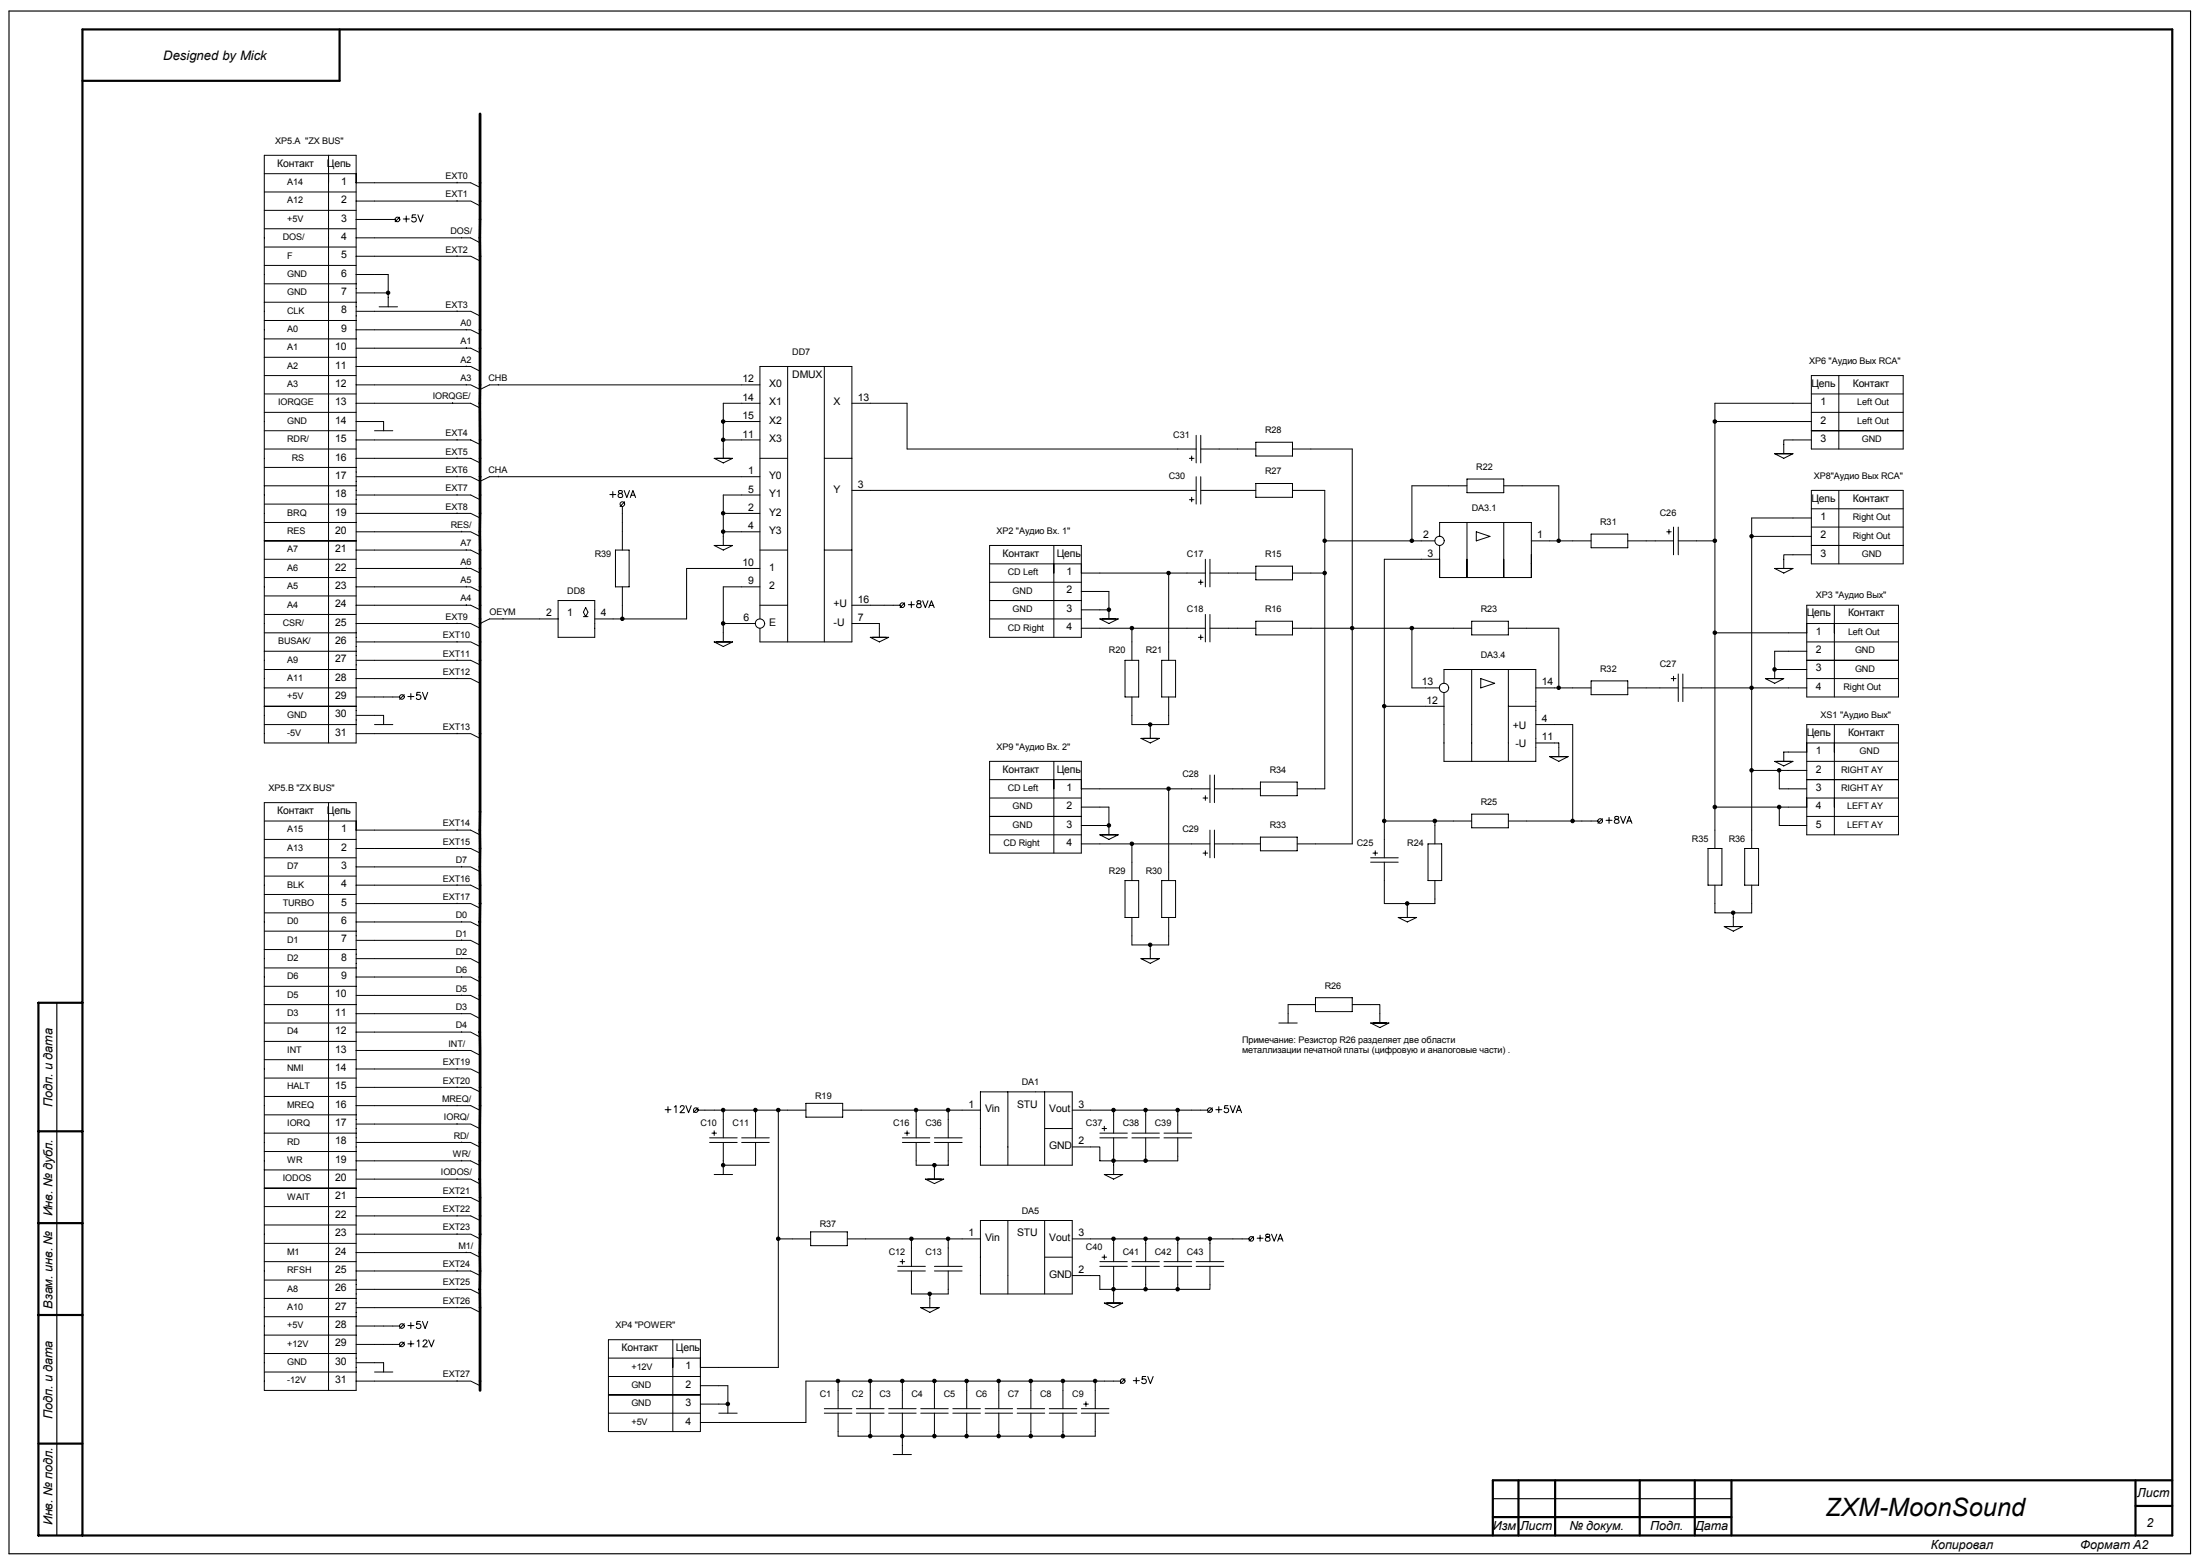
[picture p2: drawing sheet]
<svg xmlns="http://www.w3.org/2000/svg" width="405mm" height="288mm" viewBox="0 0 405 288" stroke-linecap="round" stroke-linejoin="round" font-family="sans-serif">
<g fill="none" stroke="#000" stroke-width=".4">
<path d="M62.5 5.4v9.5h-47.3M15.2 184.6h-8.1v98.1h392.9v-277.3h-384.8v277.3M7.1 208.3h8.1M7.1 225.2h8.1M7.1 242.1h8.1M7.1 265.8h8.1M274.9 279.3h43.9M279.6 272.6v10.1M286.4 272.6v10.1M301.9 272.6v10.1M312.1 272.6v10.1M318.8 272.6v10.1"/>
<path d="M393.2 272.6v10.1M393.2 277.3h6.8M400 272.6h-125.1v10.1"/>
</g>
<path d="M1.7 2h401.7v284.1h-401.7zM10.5 184.6v98.1M274.9 275.9h43.9" fill="none" stroke="#000" stroke-width=".21"/>
<g fill="none" stroke="#000" stroke-width=".18">
<path d="M48.7 28.6h16.9v108.2h-16.9zM48.7 38.7h16.9M48.7 35.3h16.9M48.7 32h16.9M60.5 28.6v108.2M65.6 33.7h21.1l1.7 .8M65.6 37h18.6M73.6 40l-.8 .8M84.2 37h2.5l1.7 .9M84.2 33.5v.2M84.2 36.9v.1M48.7 59h16.9"/>
<path d="M48.7 55.6h16.9M48.7 52.3h16.9M48.7 48.9h16.9M48.7 45.5h16.9M48.7 42.1h16.9M65.6 50.5h5.9v6M65.6 53.9h5.9M65.6 40.4h7.2M65.6 43.8h21.1l1.7 .9M65.6 57.3h18.6M65.6 47.2h18.6M69.8 56.5h3.4"/>
<path d="M84.2 57.3h2.5l1.7 .9M84.2 47.2h2.5l1.7 .8M84.2 47.1v.1M84.2 57.3h.1M85 43.7v.1M48.7 79.3h16.9M48.7 75.9h16.9M48.7 72.5h16.9M48.7 69.2h16.9M48.7 65.8h16.9M48.7 62.4h16.9M65.6 77.6h5v1.7"/>
<path d="M65.6 67.5h21.1l1.7 .8M65.6 64.1h21.1l1.7 .9M65.6 70.9h20.3M65.6 74.3h21.1l1.7 .8M65.6 60.7h20.3M69 79.3h3.3M83.3 74.1v.2M85.9 70.9h.8l1.7 .8 1.7-.8h49.8M85.9 60.7h.8l1.7 .9M85.9 60.6v.1M85.9 64v.1M85.9 67.4v.1"/>
<path d="M85.9 70.8v.1M91.8 70.8v.1M133.2 77.6h6.7M139.9 74.3h-6.7v10.1M145 67.5v50.7M151.8 67.5v50.7M156.9 74.3h10.1v8.4h53.3M315.8 77.6h17.8M333.6 79.3h16.9M333.6 74.3h-17.8v81.9M333.6 69.2h16.9v13.5h-16.9zM333.6 75.9h16.9"/>
<path d="M333.6 72.5h16.9M338.6 69.2v13.5M48.7 99.6h16.9M48.7 82.7h16.9M48.7 89.4h16.9M48.7 96.2h16.9M48.7 92.8h16.9M48.7 86.1h16.9M65.6 94.5h21.1l1.7 .9M65.6 91.1h21.1l1.7 .9M65.6 84.4h21.1l1.7 .8M65.6 81h21.1l1.7 .9"/>
<path d="M65.6 87.8h18.6M65.6 97.9h19.4M84.2 87.8h2.5l1.7 .8 1.7-.8h49.8M84.2 80.9v.1M84.2 84.3v.1M84.2 87.7v.1M84.2 91.1h.1M84.2 94.4v.1M85 97.9h1.7l1.7 .9M85 97.8v.1M91.8 87.7v.1M114.6 93.3v8"/>
<path d="M115 92.4l-.8 .9M131.5 84.4h3.4l-1.7 .8zM133.2 94.5h6.7M133.2 81h6.7M133.2 97.9h6.7M139.9 91.1h-6.7v9.3M139.9 84.4h5.1M151.8 84.4h5.1M156.9 90.3h63.4M219 84.4h.9M219 92h.9M219.4 84v.8"/>
<path d="M219.4 91.6v.8M220.3 80.2v5M220.3 87.8v5M221.1 82.7h10.2M221.1 80.2v5M221.1 87.8v5M221.1 90.3h10.2M231.3 81.4h6.7v2.6h-6.7zM231.3 89h6.7v2.6h-6.7zM238 90.3h6v54.9h-5.1M238 82.7h11v72.7h-10.1M244 99.6h20.2"/>
<path d="M265.1 98.8v-2.6h16.9v7.6M270.1 89.4h-10.1v10.2M270.1 88.2h6.8v2.5h-6.8zM270.1 96.2v10.1M271.9 97.9l2.5 .9-2.5 .8zM276.9 96.2v10.1v-3.3M276.9 89.4h10.1v10.2M282 99.6h11M293 98.3h6.7v2.6h-6.7zM299.7 99.6h8.5M306.9 97.9h.8M307.3 97.5v.8"/>
<path d="M308.2 97v5.1M309 99.6h6.8M309 97v5.1M322.6 98.8h11M326.8 83.5h3.4l-1.7 .9zM333.6 81h-5.1v2.5M333.6 95.4h-11v60.8M333.6 90.3h16.9v13.5h-16.9zM333.6 97h16.9M333.6 93.7h16.9M338.6 90.3v13.5M48.7 119.9h16.9"/>
<path d="M48.7 103h16.9M48.7 116.5h16.9M48.7 109.7h16.9M48.7 113.1h16.9M48.7 106.3h16.9M65.6 111.4h21.1l1.7 .9M65.6 104.7h21.1l1.7 .8M65.6 101.3h21.1l1.7 .8M65.6 118.2h18.6M65.6 114.8h18.6M65.6 108.1h20.3M84.2 118.2h2.5l1.7 .8"/>
<path d="M84.2 114.8h2.5l1.7 .9M84.2 114.7v.1M84.2 118.1v.1M85.9 108.1h.8l1.7 .8M85.9 101.2v.1M85.9 104.6v.1M85.9 107.9v.2M85.9 111.3v.1M92.6 113.9v.1M102.8 114h-12.7l-1.7 .8M102.8 110.6h6.7v6.7h-6.7zM107.4 113.5h.9"/>
<path d="M107.9 111.9l.4 .8-.4 .8-.5-.8zM113.3 101.3h2.6v6.8h-2.6zM114.6 108.1v5.9M131.5 118.2h3.4l-1.7 .8zM131.5 100.4h3.4l-1.7 .9zM133.2 114.8h5.9M139.9 104.7h-13.5v9.3h-16.9M139.9 101.3h5.1M139.9 114v-46.5h17v50.7h-17v-2.5M139.9 108.1h-6.7v10.1M139.9 111.4h5.1M151.8 101.3h5.1"/>
<path d="M156.9 114.8h5v2.5M156.9 111.4h8.8M160.3 117.3h3.3l-1.7 .9zM166.6 111l-.9 .9M182.2 114h16.9M182.2 100.4h16.9v16.9h-16.9zM182.2 107.2h16.9M182.2 110.6h16.9M182.2 103.8h16.9M194.1 100.4v16.9M199.1 108.9h5.1v5.1M199.1 112.3h5.1"/>
<path d="M199.1 115.7h22.9M199.1 105.5h22.9M202.5 114h3.4l-1.7 .8zM208.4 115.7v5.9M215.2 105.5v16.1M220.7 117.3h.8M220.7 107.2h.8M221.1 106.8v.8M221.1 116.9v.9M222 103v5.1M222 113.1v5.1M222.8 115.7h8.5"/>
<path d="M222.8 103v5.1M222.8 113.1v5.1M222.8 105.5h8.5M231.3 104.2h6.7v2.6h-6.7zM231.3 114.4h6.7v2.5h-6.7zM238 115.7h33M238 105.5h6M260 115.7v11h5.1M265.1 103h-10.2v54.9M265.1 100.4v5.9h16.9M271 114.4h6.8v2.5h-6.8zM277.8 115.7h9.2v11"/>
<path d="M282 106.3v-2.5v2.5M315.8 116.5h16.9M326.8 104.7h3.4l-1.7 .8zM332.7 111.4h16.9v16.9h-16.9zM332.7 119.9h-5.9v5M332.7 118.2h16.9M332.7 114.8h16.9M333.6 102.1h-5.1v2.6M333.6 100.4h16.9M337.8 111.4v16.9M48.7 133.4h16.9M48.7 123.3h16.9"/>
<path d="M48.7 126.7h16.9M48.7 130h16.9M65.6 128.3h8M65.6 131.7h5v1.7M65.6 121.6h21.1l1.7 .8M65.6 135.1h18.6M65.6 124.9h18.6M69 133.4h3.3M74.5 127.9l-.9 .9M84.2 135.1h2.5l1.7 .9M84.2 124.9h2.5l1.7 .9M84.2 121.5v.1"/>
<path d="M84.2 124.9h.1M84.2 135v.1M207.2 121.6h2.5v6.7h-2.5zM208.4 128.3v5.1h6.8v-5.1M210.1 136h3.4l-1.7 .8zM211.8 133.4v2.6M213.9 121.6h2.6v6.7h-2.6zM254.9 130h11M265.9 125.8v-2.5h16.9v16.9h-16.9v-12.7M271 123.3v16.9M272.7 124.9l2.5 .9-2.5 .9zM277.8 130h5"/>
<path d="M277.8 123.3v16.9M282.8 133.4h6.8v17.8M282.8 126.7h10.2M282.8 136.8h4.2v2.5M285.4 139.3h3.4l-1.8 .9zM293 125.4h6.7v2.5h-6.7zM299.7 126.7h9.3M307.7 124.9h.9M308.2 124.5v.9M309 124.1v5.1M309.9 126.7h22.8M309.9 124.1v5.1"/>
<path d="M325.1 124.9h3.4l-1.7 .9zM326.8 123.3h5.9M332.7 133.4h16.9v20.3h-16.9zM332.7 138.5h-4.2v1.7M332.7 121.6h16.9M332.7 136.8h16.9M332.7 124.9h16.9M337.8 133.4v20.3M48.7 151.2h16.9M48.7 157.9h16.9M48.7 147.8h16.9v108.2h-16.9zM48.7 154.6h16.9"/>
<path d="M60.5 147.8v108.2M65.6 156.2h21.1l1.7 .9M65.6 152.8h21.1l1.7 .9M65.6 159.6h19.4M84.2 152.8h.1M84.2 156.1v.1M85 159.6h1.7l1.7 .9M85 159.5v.1M182.2 140.2h16.9v16.9h-16.9zM182.2 153.7h16.9M182.2 146.9h16.9M182.2 150.3h16.9"/>
<path d="M182.2 143.6h16.9M194.1 140.2v16.9M199.1 148.6h5.1v5.1M199.1 152h5.1M199.1 145.2h23.7M199.1 155.4h23.7M202.5 153.7h3.4l-1.7 .9zM208.4 155.4v6.7M215.2 145.2v16.9M221.5 146.9h.9M221.5 157.1h.9M222 146.5v.9"/>
<path d="M222 156.7v.8M222.8 142.7v5.1M222.8 152.8v5.1M223.6 145.2h8.5M223.6 155.4h8.5M223.6 142.7v5.1M223.6 152.8v5.1M232.1 144h6.8v2.5h-6.8zM232.1 154.1h6.8v2.6h-6.8zM252.4 158.7h5.1M252.4 157.9h5.1M252.8 157.1h.9"/>
<path d="M253.2 156.7v.8M254.9 151.2h9.3v4.2M254.9 158.7v7.7h9.3v-4.3M263 155.4h2.5v6.7h-2.5zM264.2 151.2h6.8M271 149.9h6.8v2.5h-6.8zM277.8 151.2h16.4M295.1 150.7l-.9 .9M314.5 156.2h2.6v6.8h-2.6zM315.8 148.6h16.9M321.3 156.2h2.5v6.8h-2.5zM322.6 141.9h10.1"/>
<path d="M326.8 140.2h3.4l-1.7 .8zM327.6 141.9v3.3h5.1M327.6 148.6v3.4h5.1M332.7 140.2h16.9M332.7 146.9h16.9M332.7 150.3h16.9M332.7 143.6h16.9M48.7 168.1h16.9M48.7 178.2h16.9M48.7 174.8h16.9M48.7 171.4h16.9M48.7 164.7h16.9"/>
<path d="M48.7 161.3h16.9M65.6 173.1h21.1l1.7 .9M65.6 163h21.1l1.7 .9M65.6 179.9h19.4M65.6 176.5h19.4M65.6 169.8h19.4M65.6 166.4h18.6M84.2 166.4h2.5l1.7 .8M84.2 162.9v.1M84.2 166.3v.1M85 179.9h1.7l1.7 .9M85 176.5h1.7l1.7 .9"/>
<path d="M85 169.8h1.7l1.7 .8M85 169.7v.1M85 173v.1M85 176.4v.1M85 179.8v.1M207.2 162.1h2.5v6.8h-2.5zM208.4 168.9v5.1h6.8v-5.1M210.1 176.5h3.4l-1.7 .9zM211.8 174v2.5M213.9 162.1h2.6v6.8h-2.6zM257.5 168.9h3.4l-1.7 .9zM259.2 166.4v2.5"/>
<path d="M315.8 163v5.1h6.8v-5.1M317.5 170.6h3.4l-1.7 .8zM319.2 168.1v2.5M48.7 185h16.9M48.7 188.4h16.9M48.7 198.5h16.9M48.7 195.1h16.9M48.7 191.7h16.9M48.7 181.6h16.9M65.6 183.3h21.1l1.7 .8M65.6 196.8h18.6M65.6 190h19.4"/>
<path d="M65.6 186.6h19.4M84.2 196.8h2.5l1.7 .9M84.2 193.4h-18.6M84.2 193.4h2.5l1.7 .9M84.2 196.7v.1M85 190h1.7l1.7 .9M85 186.6h1.7l1.7 .9M85 183.2v.1M85 186.6h.1M85 190h.1M235.5 188.4h3.4M242.2 185h-5v3.4"/>
<path d="M242.2 183.7h6.8v2.6h-6.8zM249 185h5.1v3.4M252.4 188.4h3.4l-1.7 .8zM48.7 208.6h16.9M48.7 218.8h16.9M48.7 215.4h16.9M48.7 212h16.9M48.7 205.3h16.9M48.7 201.9h16.9M65.6 213.7h21.1l1.7 .9M65.6 210.4h21.1l1.7 .8M65.6 203.6h21.1l1.7 .8"/>
<path d="M65.6 200.2h21.1l1.7 .9M65.6 217.1h18.6M65.6 207h18.6M84.2 217.1h2.5l1.7 .9M84.2 207h2.5l1.7 .8M84.2 200.1v.1M84.2 203.5v.1M84.2 206.9v.1M84.2 217v.1M85 210.3v.1M85 213.6v.1M128.6 204.4h19.8"/>
<path d="M128.6 204l-.9 .8M130.7 210.4h5M130.7 209.5h5M131.1 208.6h.8M131.5 216.3h3.4M131.5 208.2v.9M133.2 204.4v5.1M133.2 210.4v5.9M136.6 210.4h5.1M136.6 209.5h5.1M139.1 204.4v5.1M139.1 210.4v4.1h-5.9"/>
<path d="M143.3 204.4v47.4h-14.3M148.4 203.2h6.8v2.5h-6.8zM155.2 204.4h25.3M166.2 210.4h5M166.2 209.5h5M166.6 208.6h.9M167 208.2v.9M168.7 204.4v5.1M168.7 210.4v4.1h5.9v-4.1M170.4 217.1h3.4l-1.7 .8zM172.1 210.4h5.1M172.1 214.5v2.6"/>
<path d="M172.1 209.5h5.1M174.6 204.4v5.1M180.5 201h16.9v13.5h-16.9zM185.6 201v13.5M192.4 207.8h5M192.4 201v13.5M197.4 204.4h25M202.5 209.5h5.1M202.5 208.6h5.1M202.9 207.8h.9M203.4 216.3h3.3l-1.6 .8zM203.4 207.4v.8"/>
<path d="M205.1 204.4v4.2M205.1 209.5v6.8M208.4 209.5h5.1M208.4 208.6h5.1M211 204.4v4.2M211 209.5v4.2M214.3 209.5h5.1M214.3 208.6h5.1M216.9 209.5v4.2h-14.4v-2.5h-5.1M216.9 204.4v4.2M223.3 204l-.9 .8M48.7 232.3h16.9"/>
<path d="M48.7 239.1h16.9M48.7 235.7h16.9M48.7 228.9h16.9M48.7 225.6h16.9M48.7 222.2h16.9M65.6 234h21.1l1.7 .9M65.6 230.6h21.1l1.7 .9M65.6 223.9h21.1l1.7 .8M65.6 220.5h21.1l1.7 .8M65.6 237.4h18.6M65.6 227.2h18.6M84.2 237.4h2.5l1.7 .9"/>
<path d="M84.2 227.2h2.5l1.7 .9M84.2 220.4v.1M84.2 223.8v.1M84.2 227.2h.1M84.2 233.9v.1M84.2 237.3v.1M85.9 230.5v.1M143.3 228.1h6M149.3 226.8h6.7v2.6h-6.7zM156 228.1h24.5M165.3 234h5.1M165.3 233.2h5.1"/>
<path d="M165.7 232.3h.9M166.2 231.9v.8M167.8 228.1v5.1M167.8 234v4.3h3.4M172.1 234h5.1M172.1 233.2h5.1M174.6 234v4.3h-3.4v2.5M174.6 228.1v5.1M180.5 224.7h16.9v13.6h-16.9zM185.6 224.7v13.6M192.4 231.5h5M192.4 224.7v13.6"/>
<path d="M197.4 234.9h5.1v2.5h8.5M197.4 228.1h32.6M202.5 233.2h5.1M202.5 232.3h5.1M202.9 231.5h.9M203.4 239.9h3.3l-1.6 .9zM203.4 231.1v.8M205.1 228.1v4.2M205.1 233.2v6.7M208.4 233.2h5.1M208.4 232.3h5.1M211 228.1v4.2"/>
<path d="M211 233.2v4.2M214.3 233.2h5.1M214.3 232.3h5.1M216.9 228.1v4.2M216.9 233.2v4.2M220.3 233.2h5M220.3 232.3h5M222.8 233.2v4.2h-11.8M222.8 228.1v4.2M230.8 227.7l-.8 .8M48.7 252.6h16.9M48.7 249.2h16.9"/>
<path d="M48.7 245.8h16.9M48.7 242.4h16.9M65.6 250.9h5v1.7M65.6 247.5h8M65.6 244.2h8M65.6 254.3h18.6M65.6 240.8h18.6M69 252.6h3.3M74.5 247.1l-.9 .9M74.5 243.7l-.9 .9M84.2 254.3h2.5l1.7 .8M84.2 240.8h2.5l1.7 .8"/>
<path d="M84.2 240.7v.1M84.2 254.2v.1M112 246.7h17v16.9h-17zM112 256.8h17M112 250.1h17M112 253.4h17M123.9 246.7v16.9M129 258.5h5M129 255.1h5v5.1M151.8 259.4h5.1M154.3 254.3v5.1M157.7 259.4h5.1"/>
<path d="M160.3 254.3v5.1M163.6 259.4h5.1M166.2 254.3v5.1M169.6 240.8h3.3l-1.7 .8zM169.6 259.4h5M172.1 254.3v5.1M175.5 259.4h5M178 254.3v5.1M181.4 259.4h5.1M183.9 254.3v5.1M187.3 259.4h5.1M189.8 254.3v5.1"/>
<path d="M193.2 259.4h5.1M195.7 254.3v5.1M199.1 259.4h5.1M199.5 258.5h.9M200 258.1v.9M201.7 254.3v5.1M206.3 254.3h-57.9v7.6h-19.4M207.2 253.9l-.9 .8M112 260.2h17M132.4 260.2h3.3M151.8 260.2h5.1M154.3 260.2v4.2h47.4v-4.2"/>
<path d="M157.7 260.2h5.1M160.3 260.2v4.2M163.6 260.2h5.1M164.5 267.8h3.3M166.2 260.2v7.6M169.6 260.2h5M172.1 260.2v4.2M175.5 260.2h5M178 260.2v4.2M181.4 260.2h5.1M183.9 260.2v4.2M187.3 260.2h5.1"/>
<path d="M189.8 260.2v4.2M193.2 260.2h5.1M195.7 260.2v4.2M199.1 260.2h5.1"/>
<circle cx="73.2" cy="40.4" r=".43"/>
<circle cx="114.6" cy="92.8" r=".43"/>
<circle cx="265.1" cy="99.6" r=".86"/>
<circle cx="139.9" cy="114.8" r=".86"/>
<circle cx="166.2" cy="111.4" r=".43"/>
<circle cx="74" cy="128.3" r=".43"/>
<circle cx="265.9" cy="126.7" r=".86"/>
<circle cx="294.7" cy="151.2" r=".43"/>
<circle cx="128.1" cy="204.4" r=".42"/>
<circle cx="222.8" cy="204.4" r=".43"/>
<circle cx="230.4" cy="228.1" r=".43"/>
<circle cx="74" cy="247.5" r=".44"/>
<circle cx="74" cy="244.1" r=".43"/>
<circle cx="206.7" cy="254.3" r=".43"/>
</g>
<g fill="#000" stroke="#000" stroke-width=".18">
<circle cx="71.5" cy="53.9" r=".32"/>
<circle cx="133.2" cy="77.6" r=".32"/>
<circle cx="315.8" cy="77.6" r=".33"/>
<circle cx="133.2" cy="94.5" r=".32"/>
<circle cx="133.2" cy="81" r=".32"/>
<circle cx="133.2" cy="97.9" r=".32"/>
<circle cx="243.9" cy="99.6" r=".32"/>
<circle cx="260" cy="99.6" r=".33"/>
<circle cx="287" cy="99.6" r=".32"/>
<circle cx="315.8" cy="99.6" r=".33"/>
<circle cx="322.5" cy="98.7" r=".32"/>
<circle cx="114.6" cy="113.9" r=".33"/>
<circle cx="133.2" cy="114.8" r=".32"/>
<circle cx="204.2" cy="112.3" r=".33"/>
<circle cx="208.4" cy="115.6" r=".33"/>
<circle cx="215.2" cy="105.5" r=".32"/>
<circle cx="243.9" cy="105.5" r=".32"/>
<circle cx="249" cy="115.6" r=".32"/>
<circle cx="260" cy="115.6" r=".33"/>
<circle cx="315.8" cy="116.5" r=".33"/>
<circle cx="211.8" cy="133.4" r=".32"/>
<circle cx="254.9" cy="130" r=".32"/>
<circle cx="287" cy="126.6" r=".32"/>
<circle cx="322.5" cy="126.6" r=".32"/>
<circle cx="326.8" cy="123.3" r=".33"/>
<circle cx="204.2" cy="152" r=".33"/>
<circle cx="208.4" cy="155.4" r=".33"/>
<circle cx="215.2" cy="145.2" r=".32"/>
<circle cx="254.9" cy="151.2" r=".32"/>
<circle cx="264.2" cy="151.2" r=".33"/>
<circle cx="289.6" cy="151.2" r=".33"/>
<circle cx="315.8" cy="148.6" r=".33"/>
<circle cx="322.5" cy="141.8" r=".32"/>
<circle cx="327.6" cy="148.6" r=".33"/>
<circle cx="327.6" cy="141.8" r=".32"/>
<circle cx="211.8" cy="174" r=".32"/>
<circle cx="259.1" cy="166.4" r=".32"/>
<circle cx="319.2" cy="168.1" r=".32"/>
<circle cx="133.2" cy="204.4" r=".32"/>
<circle cx="133.2" cy="214.5" r=".32"/>
<circle cx="139.1" cy="204.4" r=".33"/>
<circle cx="143.3" cy="204.4" r=".33"/>
<circle cx="168.7" cy="204.4" r=".33"/>
<circle cx="172.1" cy="214.5" r=".33"/>
<circle cx="174.6" cy="204.4" r=".33"/>
<circle cx="205" cy="204.4" r=".33"/>
<circle cx="205" cy="213.7" r=".32"/>
<circle cx="210.9" cy="204.4" r=".33"/>
<circle cx="210.9" cy="213.7" r=".32"/>
<circle cx="216.8" cy="204.4" r=".33"/>
<circle cx="143.3" cy="228.1" r=".33"/>
<circle cx="167.8" cy="228.1" r=".33"/>
<circle cx="171.2" cy="238.2" r=".32"/>
<circle cx="174.6" cy="228.1" r=".32"/>
<circle cx="205" cy="237.4" r=".32"/>
<circle cx="205" cy="228.1" r=".32"/>
<circle cx="210.9" cy="237.4" r=".32"/>
<circle cx="210.9" cy="228.1" r=".32"/>
<circle cx="216.9" cy="237.4" r=".32"/>
<circle cx="216.9" cy="228.1" r=".32"/>
<circle cx="222.8" cy="228.1" r=".33"/>
<circle cx="134" cy="258.5" r=".33"/>
<circle cx="154.3" cy="254.3" r=".33"/>
<circle cx="160.2" cy="254.3" r=".33"/>
<circle cx="166.2" cy="254.3" r=".33"/>
<circle cx="172.1" cy="254.3" r=".33"/>
<circle cx="178" cy="254.3" r=".32"/>
<circle cx="183.9" cy="254.3" r=".32"/>
<circle cx="189.8" cy="254.3" r=".33"/>
<circle cx="195.7" cy="254.3" r=".33"/>
<circle cx="201.7" cy="254.3" r=".32"/>
<circle cx="160.2" cy="264.4" r=".33"/>
<circle cx="166.2" cy="264.4" r=".33"/>
<circle cx="172.1" cy="264.4" r=".33"/>
<circle cx="178" cy="264.4" r=".32"/>
<circle cx="183.9" cy="264.4" r=".32"/>
<circle cx="189.8" cy="264.4" r=".33"/>
<circle cx="195.7" cy="264.4" r=".33"/>
</g>
<g fill="none" stroke="#000" stroke-width=".19">
<path d="M74.8 39.8v1.1M76.5 39.6h-.6v.5a.46 .46 0 0 1 .7 0 .46 .46 0 0 1-.1 .7 .46 .46 0 0 1-.7-.2M76.9 39.6l.5 1.3 .5-1.3M74.3 40.3h1.1M112.3 91.1h1.1M112.8 90.5v1.1M113.9 90.4v.4l.6 .1 .2 .3a.44 .44 0 0 1-.4 .4 .44 .44 0 0 1-.5-.2l.1-.3 .6-.3 .1-.3a.45 .45 0 0 0-.7-.1zM114.9 90.3l.5 1.3 .5-1.3M116.1 91.6l.5-1.3 .4 1.3M116.3 91.2h.6M167.3 111.3h1.1M167.8 110.8v1.1"/>
<path d="M168.9 110.7v.3l.6 .2 .1 .3a.44 .44 0 0 1-.3 .4 .44 .44 0 0 1-.5-.2l.2-.5 .5-.2 .1-.1-.1-.2zM169.9 110.6l.5 1.3 .5-1.3M171 111.9l.5-1.3 .5 1.3M171.2 111.5h.6M75.1 128.2h1.1M75.7 127.7v1.1M77.4 127.5h-.6l-.1 .6a.45 .45 0 0 1 .7-.1 .45 .45 0 0 1-.1 .7 .45 .45 0 0 1-.6-.2M77.8 127.5l.5 1.3 .5-1.3M295.7 151h1.1M296.3 150.5v1.1M297.4 150.4v.3l.4 .2a.36 .36 0 0 1 .3 .3 .36 .36 0 0 1-.3 .4l-.4-.1-.1-.1a.66 .66 0 0 1 .7-.7l.1-.2a.48 .48 0 0 0-.7-.1zM298.4 150.3l.5 1.3 .5-1.3"/>
<path d="M299.5 151.6l.5-1.3 .5 1.3M299.7 151.2h.6M122.5 204.3h1.1M123 203.8v1.1M124.2 203.8l.3-.2v1.3M125.3 203.9l.2-.3h.4l.1 .2-.2 .5-.6 .6h.9M126.3 203.6l.5 1.3 .5-1.3M223.9 204.3h1.1M224.4 203.8v1.1M226.1 203.6h-.6v.5a.45 .45 0 0 1 .7 0 .45 .45 0 0 1-.1 .7 .45 .45 0 0 1-.7-.2M226.5 203.6l.5 1.3 .5-1.3M227.7 204.9l.4-1.3 .5 1.3"/>
<path d="M227.8 204.4h.7M231.5 228h1.1M232 227.4v1.1M233.1 227.3v.4l.6 .2 .2 .2a.41 .41 0 0 1-.6 .4 .41 .41 0 0 1-.1-.6l.6-.2v-.3a.48 .48 0 0 0-.7-.1zM234.2 227.2l.4 1.3 .5-1.3M235.3 228.5l.5-1.3 .4 1.3M235.5 228.1h.6M75.1 244.1h1.1M75.1 247.4h1.1M75.7 243.5v1.1M75.7 246.9v1.1M76.8 247l.3-.3v1.3"/>
<path d="M77.4 243.3h-.6l-.1 .6a.45 .45 0 0 1 .7-.1 .45 .45 0 0 1-.1 .7 .45 .45 0 0 1-.6-.1M77.8 243.3l.5 1.3 .5-1.3M77.9 247l.3-.3h.2l.2 .3-.1 .4-.6 .6h.8M78.9 246.7l.5 1.3 .5-1.3M208.7 254.2h1.1M209.2 253.7v1.1M211 253.4h-.6l-.1 .6a.46 .46 0 0 1 .7 0 .46 .46 0 0 1-.1 .7 .46 .46 0 0 1-.7-.2M211.4 253.4l.4 1.4 .6-1.4"/>
</g>
<path d="M88.4 21v235" fill="none" stroke="#000" stroke-width=".51"/>
<text font-size="4.7" x="336.2" y="279.2">ZXM-MoonSound</text>
<text font-size="2.4" x="30.1" y="11.1">Designed by Mick</text>
<g font-size="2.3">
<text x="9.6" y="203.8" transform="rotate(-90 9.6 203.8)">Подп. и дата</text>
<text x="9.6" y="224" transform="rotate(-90 9.6 224)">Инв. № дубл.</text>
<text x="9.6" y="241" transform="rotate(-90 9.6 241)">Взам. инв. №</text>
<text x="9.6" y="261.3" transform="rotate(-90 9.6 261.3)">Подп. и дата</text>
<text x="393.6" y="275.7">Лист</text>
<text x="9.6" y="280.9" transform="rotate(-90 9.6 280.9)">Инв. № подл.</text>
<text x="274.9" y="281.7">Изм</text>
<text x="279.9" y="281.7">Лист</text>
<text x="289" y="281.7">№ докум.</text>
<text x="303.9" y="281.7">Подп.</text>
<text x="312.2" y="281.7">Дата</text>
<text x="395.3" y="281.1">2</text>
<text x="355.6" y="285.2">Копировал</text>
<text x="383.1" y="285.2">Формат A2</text>
</g>
<g font-size="1.9">
<text x="51.1" y="30.7">Контакт</text>
<text x="60.2" y="30.7">Цепь</text>
<text x="62.8" y="34">1</text>
<text x="62.8" y="40.8">3</text>
<text x="62.8" y="37.4">2</text>
<text x="62.8" y="44.2">4</text>
<text x="62.8" y="47.6">5</text>
<text x="62.8" y="50.9">6</text>
<text x="62.8" y="54.3">7</text>
<text x="62.8" y="57.7">8</text>
<text x="61.8" y="64.5">10</text>
<text x="62.8" y="61.1">9</text>
<text x="61.8" y="71.2">12</text>
<text x="61.8" y="67.9">11</text>
<text x="136.7" y="70.4">12</text>
<text x="141.7" y="71.2">X0</text>
<text x="145.9" y="69.6">DMUX</text>
<text x="333.6" y="71.2">Цепь</text>
<text x="341.2" y="71.2">Контакт</text>
<text x="61.8" y="74.6">13</text>
<text x="61.8" y="78">14</text>
<text x="136.7" y="73.8">14</text>
<text x="136.7" y="77.2">15</text>
<text x="141.7" y="78">X2</text>
<text x="141.7" y="74.6">X1</text>
<text x="153.5" y="74.6">X</text>
<text x="158" y="73.8">13</text>
<text x="335.2" y="78">2</text>
<text x="335.2" y="74.6">1</text>
<text x="61.8" y="81.4">15</text>
<text x="136.7" y="80.6">11</text>
<text x="141.7" y="81.4">X3</text>
<text x="335.2" y="81.4">3</text>
<text x="61.8" y="84.8">16</text>
<text x="61.8" y="88.2">17</text>
<text x="137.8" y="87.3">1</text>
<text x="141.7" y="88.2">Y0</text>
<text x="158" y="89.8">3</text>
<text x="61.8" y="91.5">18</text>
<text x="61.8" y="94.9">19</text>
<text x="137.8" y="94.1">2</text>
<text x="137.8" y="90.7">5</text>
<text x="141.7" y="94.9">Y2</text>
<text x="141.7" y="91.5">Y1</text>
<text x="153.5" y="90.7">Y</text>
<text x="333.6" y="92.4">Цепь</text>
<text x="335.2" y="95.8">1</text>
<text x="341.2" y="92.4">Контакт</text>
<text x="61.8" y="101.7">21</text>
<text x="61.8" y="98.3">20</text>
<text x="137.8" y="97.5">4</text>
<text x="141.7" y="98.3">Y3</text>
<text x="262.1" y="99.1">2</text>
<text x="283.1" y="99.1">1</text>
<text x="335.2" y="99.1">2</text>
<text x="61.8" y="105.1">22</text>
<text x="136.7" y="104.2">10</text>
<text x="137.8" y="107.6">9</text>
<text x="141.7" y="105.1">1</text>
<text x="184.6" y="102.5">Контакт</text>
<text x="194.6" y="102.5">Цепь</text>
<text x="196.4" y="105.9">1</text>
<text x="262.9" y="102.5">3</text>
<text x="335.2" y="102.5">3</text>
<text x="61.8" y="111.8">24</text>
<text x="61.8" y="108.4">23</text>
<text x="100.6" y="113.5">2</text>
<text x="104.5" y="113.5">1</text>
<text x="110.6" y="113.5">4</text>
<text x="141.7" y="108.4">2</text>
<text x="153.5" y="111.8">+U</text>
<text x="158" y="111">16</text>
<text x="196.4" y="109.3">2</text>
<text x="196.4" y="112.7">3</text>
<text x="332.7" y="113.5">Цепь</text>
<text x="340.3" y="113.5">Контакт</text>
<text x="61.8" y="118.6">26</text>
<text x="61.8" y="115.2">25</text>
<text x="136.9" y="114.4">6</text>
<text x="141.7" y="115.2">E</text>
<text x="153.5" y="115.2">-U</text>
<text x="158" y="114.4">7</text>
<text x="196.4" y="116.1">4</text>
<text x="334.4" y="116.9">1</text>
<text x="61.8" y="122">27</text>
<text x="61.8" y="125.3">28</text>
<text x="334.4" y="120.3">2</text>
<text x="334.4" y="123.6">3</text>
<text x="61.8" y="128.7">29</text>
<text x="261.8" y="126.2">13</text>
<text x="262.7" y="129.6">12</text>
<text x="283.9" y="126.2">14</text>
<text x="334.4" y="127">4</text>
<text x="61.8" y="132.1">30</text>
<text x="61.8" y="135.5">31</text>
<text x="278.6" y="134.2">+U</text>
<text x="279" y="137.6">-U</text>
<text x="283.9" y="136.3">11</text>
<text x="283.9" y="133">4</text>
<text x="332.7" y="135.5">Цепь</text>
<text x="340.3" y="135.5">Контакт</text>
<text x="184.6" y="142.3">Контакт</text>
<text x="194.6" y="142.3">Цепь</text>
<text x="334.4" y="138.9">1</text>
<text x="334.4" y="142.3">2</text>
<text x="51.1" y="149.9">Контакт</text>
<text x="60.2" y="149.9">Цепь</text>
<text x="196.4" y="149">2</text>
<text x="196.4" y="145.6">1</text>
<text x="334.4" y="149">4</text>
<text x="334.4" y="145.6">3</text>
<text x="62.8" y="153.2">1</text>
<text x="196.4" y="155.8">4</text>
<text x="196.4" y="152.4">3</text>
<text x="334.4" y="152.4">5</text>
<text x="62.8" y="160">3</text>
<text x="62.8" y="156.6">2</text>
<text x="62.8" y="163.4">4</text>
<text x="62.8" y="166.8">5</text>
<text x="62.8" y="170.2">6</text>
<text x="62.8" y="173.5">7</text>
<text x="62.8" y="176.9">8</text>
<text x="61.8" y="183.7">10</text>
<text x="62.8" y="180.3">9</text>
<text x="61.8" y="190.4">12</text>
<text x="61.8" y="187">11</text>
<text x="61.8" y="193.8">13</text>
<text x="61.8" y="197.2">14</text>
<text x="61.8" y="200.6">15</text>
<text x="61.8" y="204">16</text>
<text x="178.4" y="204">1</text>
<text x="187.3" y="204">STU</text>
<text x="198.6" y="204">3</text>
<text x="61.8" y="207.3">17</text>
<text x="181.4" y="204.8">Vin</text>
<text x="193.2" y="204.8">Vout</text>
<text x="61.8" y="210.7">18</text>
<text x="61.8" y="214.1">19</text>
<text x="193.2" y="211.6">GND</text>
<text x="198.6" y="210.7">2</text>
<text x="61.8" y="220.9">21</text>
<text x="61.8" y="217.5">20</text>
<text x="61.8" y="227.6">23</text>
<text x="61.8" y="224.3">22</text>
<text x="178.4" y="227.6">1</text>
<text x="187.3" y="227.6">STU</text>
<text x="198.6" y="227.6">3</text>
<text x="61.8" y="231">24</text>
<text x="181.4" y="228.5">Vin</text>
<text x="193.2" y="228.5">Vout</text>
<text x="61.8" y="237.8">26</text>
<text x="61.8" y="234.4">25</text>
<text x="193.2" y="235.2">GND</text>
<text x="198.6" y="234.4">2</text>
<text x="61.8" y="241.2">27</text>
<text x="61.8" y="244.6">28</text>
<text x="61.8" y="251.3">30</text>
<text x="61.8" y="247.9">29</text>
<text x="114.5" y="248.7">Контакт</text>
<text x="124.4" y="248.7">Цепь</text>
<text x="61.8" y="254.7">31</text>
<text x="126.2" y="255.5">2</text>
<text x="126.2" y="252.2">1</text>
<text x="126.2" y="262.3">4</text>
<text x="126.2" y="258.9">3</text>
</g>
<g font-size="1.7">
<text x="50.7" y="26.5">XP5.A &quot;ZX BUS&quot;</text>
<text x="52.9" y="34.1">A14</text>
<text x="82" y="33">EXT0</text>
<text x="52.9" y="40.8">+5V</text>
<text x="52.9" y="37.5">A12</text>
<text x="82" y="36.4">EXT1</text>
<text x="52.1" y="44.2">DOS/</text>
<text x="52.9" y="47.6">F</text>
<text x="82" y="46.5">EXT2</text>
<text x="82.9" y="43.1">DOS/</text>
<text x="52.9" y="51">GND</text>
<text x="52.9" y="54.4">GND</text>
<text x="52.9" y="57.7">CLK</text>
<text x="82" y="56.6">EXT3</text>
<text x="52.9" y="64.5">A1</text>
<text x="52.9" y="61.1">A0</text>
<text x="84.8" y="63.4">A1</text>
<text x="84.8" y="60">A0</text>
<text x="145.9" y="65.4">DD7</text>
<text x="52.9" y="71.3">A3</text>
<text x="52.9" y="67.9">A2</text>
<text x="84.8" y="66.8">A2</text>
<text x="84.8" y="70.2">A3</text>
<text x="90" y="70.2">CHB</text>
<text x="333.1" y="67.1">XP6 &quot;Аудио Вых RCA&quot;</text>
<text x="51.2" y="74.6">IORQGE</text>
<text x="79.7" y="73.6">IORQGE/</text>
<text x="342" y="74.6">Left Out</text>
<text x="52.9" y="81.4">RDR/</text>
<text x="52.9" y="78">GND</text>
<text x="82" y="83.7">EXT5</text>
<text x="82" y="80.3">EXT4</text>
<text x="216.1" y="80.6">C31</text>
<text x="233" y="79.7">R28</text>
<text x="342" y="78">Left Out</text>
<text x="342.8" y="81.4">GND</text>
<text x="53.7" y="84.8">RS</text>
<text x="82" y="87.1">EXT6</text>
<text x="90" y="87.1">CHA</text>
<text x="215.2" y="88.2">C30</text>
<text x="233" y="87.3">R27</text>
<text x="271.9" y="86.5">R22</text>
<text x="334" y="88.2">XP8&quot;Аудио Вых RCA&quot;</text>
<text x="52.9" y="95">BRQ</text>
<text x="82" y="93.8">EXT8</text>
<text x="82" y="90.4">EXT7</text>
<text x="271" y="94.1">DA3.1</text>
<text x="305.7" y="95">C26</text>
<text x="341.2" y="95.8">Right Out</text>
<text x="52.9" y="101.7">A7</text>
<text x="52.9" y="98.3">RES</text>
<text x="83" y="97.2">RES/</text>
<text x="84.8" y="100.6">A7</text>
<text x="183.5" y="98.3">XP2 &quot;Аудио Вх. 1&quot;</text>
<text x="294.7" y="96.6">R31</text>
<text x="341.2" y="99.2">Right Out</text>
<text x="52.9" y="105.1">A6</text>
<text x="84.8" y="104">A6</text>
<text x="84.8" y="107.4">A5</text>
<text x="109.5" y="102.5">R39</text>
<text x="185.6" y="105.9">CD Left</text>
<text x="218.6" y="102.5">C17</text>
<text x="233" y="102.5">R15</text>
<text x="342.8" y="102.5">GND</text>
<text x="52.9" y="111.9">A4</text>
<text x="52.9" y="108.5">A5</text>
<text x="84.8" y="110.7">A4</text>
<text x="90.1" y="113.3">OEYM</text>
<text x="104.5" y="109.3">DD8</text>
<text x="186.5" y="112.7">GND</text>
<text x="186.5" y="109.3">GND</text>
<text x="218.6" y="112.7">C18</text>
<text x="233" y="112.7">R16</text>
<text x="272.7" y="112.7">R23</text>
<text x="334.4" y="110.2">XP3 &quot;Аудио Вых&quot;</text>
<text x="51.2" y="118.6">BUSAK/</text>
<text x="52.1" y="115.2">CSR/</text>
<text x="81.6" y="117.5">EXT10</text>
<text x="82" y="114.1">EXT9</text>
<text x="185.6" y="116.1">CD Right</text>
<text x="340.3" y="116.9">Left Out</text>
<text x="52.9" y="122">A9</text>
<text x="52.9" y="125.4">A11</text>
<text x="81.6" y="124.2">EXT12</text>
<text x="81.6" y="120.9">EXT11</text>
<text x="204.2" y="120.3">R20</text>
<text x="211" y="120.3">R21</text>
<text x="272.7" y="121.1">DA3.4</text>
<text x="294.7" y="123.7">R32</text>
<text x="305.7" y="122.9">C27</text>
<text x="341.6" y="123.7">GND</text>
<text x="341.6" y="120.3">GND</text>
<text x="52.9" y="128.8">+5V</text>
<text x="339.5" y="127.1">Right Out</text>
<text x="52.9" y="132.1">GND</text>
<text x="52.9" y="135.5">-5V</text>
<text x="81.6" y="134.4">EXT13</text>
<text x="335.3" y="132.1">XS1 &quot;Аудио Вых&quot;</text>
<text x="183.5" y="138">XP9 &quot;Аудио Вх. 2&quot;</text>
<text x="217.7" y="143.1">C28</text>
<text x="233.8" y="142.3">R34</text>
<text x="339" y="142.3">RIGHT AY</text>
<text x="342.4" y="138.9">GND</text>
<text x="49.5" y="145.7">XP5.B &quot;ZX BUS&quot;</text>
<text x="185.6" y="145.7">CD Left</text>
<text x="186.5" y="149">GND</text>
<text x="272.7" y="148.2">R25</text>
<text x="339" y="145.7">RIGHT AY</text>
<text x="340.2" y="149">LEFT AY</text>
<text x="52.9" y="153.3">A15</text>
<text x="81.6" y="155.5">EXT15</text>
<text x="81.6" y="152.1">EXT14</text>
<text x="184.8" y="155.8">CD Right</text>
<text x="186.5" y="152.4">GND</text>
<text x="217.7" y="153.3">C29</text>
<text x="233.8" y="152.4">R33</text>
<text x="249.9" y="155.8">C25</text>
<text x="259.2" y="155.8">R24</text>
<text x="311.6" y="155">R35</text>
<text x="318.3" y="155">R36</text>
<text x="340.2" y="152.4">LEFT AY</text>
<text x="52.9" y="160">D7</text>
<text x="52.9" y="156.7">A13</text>
<text x="83.9" y="158.9">D7</text>
<text x="204.2" y="160.9">R29</text>
<text x="211" y="160.9">R30</text>
<text x="52.1" y="166.8">TURBO</text>
<text x="52.9" y="163.4">BLK</text>
<text x="81.6" y="165.7">EXT17</text>
<text x="81.6" y="162.3">EXT16</text>
<text x="52.9" y="173.6">D1</text>
<text x="52.9" y="170.2">D0</text>
<text x="83.9" y="172.5">D1</text>
<text x="83.9" y="169.1">D0</text>
<text x="52.9" y="176.9">D2</text>
<text x="83.9" y="175.9">D2</text>
<text x="83.9" y="179.2">D6</text>
<text x="52.9" y="183.7">D5</text>
<text x="52.9" y="180.3">D6</text>
<text x="83.9" y="186">D3</text>
<text x="83.9" y="182.6">D5</text>
<text x="244" y="182">R26</text>
<text x="52.9" y="190.5">D4</text>
<text x="52.9" y="187.1">D3</text>
<text x="83.9" y="189.4">D4</text>
<text x="228.7" y="192">Примечание: Резистор R26 разделяет две области</text>
<text x="52.9" y="193.8">INT</text>
<text x="52.9" y="197.2">NMI</text>
<text x="81.6" y="196.1">EXT19</text>
<text x="82.6" y="192.7">INT/</text>
<text x="228.7" y="193.8">металлизации печатной платы (цифровую и аналоговые части) .</text>
<text x="52.9" y="204">MREQ</text>
<text x="52.9" y="200.6">HALT</text>
<text x="81.4" y="202.9">MREQ/</text>
<text x="81.6" y="199.5">EXT20</text>
<text x="150.1" y="202.3">R19</text>
<text x="188.2" y="199.8">DA1</text>
<text x="52.9" y="207.4">IORQ</text>
<text x="81.8" y="206.3">IORQ/</text>
<text x="83.6" y="209.7">RD/</text>
<text x="129" y="207.4">C10</text>
<text x="134.9" y="207.4">C11</text>
<text x="164.5" y="207.4">C16</text>
<text x="170.4" y="207.4">C36</text>
<text x="200" y="207.4">C37</text>
<text x="206.7" y="207.4">C38</text>
<text x="212.7" y="207.4">C39</text>
<text x="52.9" y="214.1">WR</text>
<text x="52.9" y="210.8">RD</text>
<text x="83.4" y="213">WR/</text>
<text x="52.1" y="217.5">IODOS</text>
<text x="52.9" y="220.9">WAIT</text>
<text x="81.2" y="216.4">IODOS/</text>
<text x="81.6" y="219.8">EXT21</text>
<text x="81.6" y="226.5">EXT23</text>
<text x="81.6" y="223.2">EXT22</text>
<text x="150.9" y="226">R37</text>
<text x="188.2" y="223.5">DA5</text>
<text x="52.9" y="231.1">M1</text>
<text x="81.6" y="233.3">EXT24</text>
<text x="84.4" y="229.9">M1/</text>
<text x="163.6" y="231.1">C12</text>
<text x="170.4" y="231.1">C13</text>
<text x="200" y="230.2">C40</text>
<text x="206.7" y="231.1">C41</text>
<text x="212.7" y="231.1">C42</text>
<text x="218.6" y="231.1">C43</text>
<text x="52.9" y="234.4">RFSH</text>
<text x="52.9" y="237.8">A8</text>
<text x="81.6" y="236.7">EXT25</text>
<text x="52.9" y="241.2">A10</text>
<text x="52.9" y="244.6">+5V</text>
<text x="81.6" y="240.1">EXT26</text>
<text x="113.4" y="244.6">XP4 &quot;POWER&quot;</text>
<text x="52.9" y="251.4">GND</text>
<text x="52.9" y="248">+12V</text>
<text x="52.9" y="254.7">-12V</text>
<text x="81.6" y="253.6">EXT27</text>
<text x="116.3" y="252.2">+12V</text>
<text x="116.3" y="255.6">GND</text>
<text x="150.9" y="257.3">C1</text>
<text x="156.9" y="257.3">C2</text>
<text x="161.9" y="257.3">C3</text>
<text x="167.8" y="257.3">C4</text>
<text x="173.8" y="257.3">C5</text>
<text x="179.7" y="257.3">C6</text>
<text x="185.6" y="257.3">C7</text>
<text x="191.5" y="257.3">C8</text>
<text x="197.4" y="257.3">C9</text>
<text x="116.3" y="262.3">+5V</text>
<text x="116.3" y="259">GND</text>
</g>
</svg>
